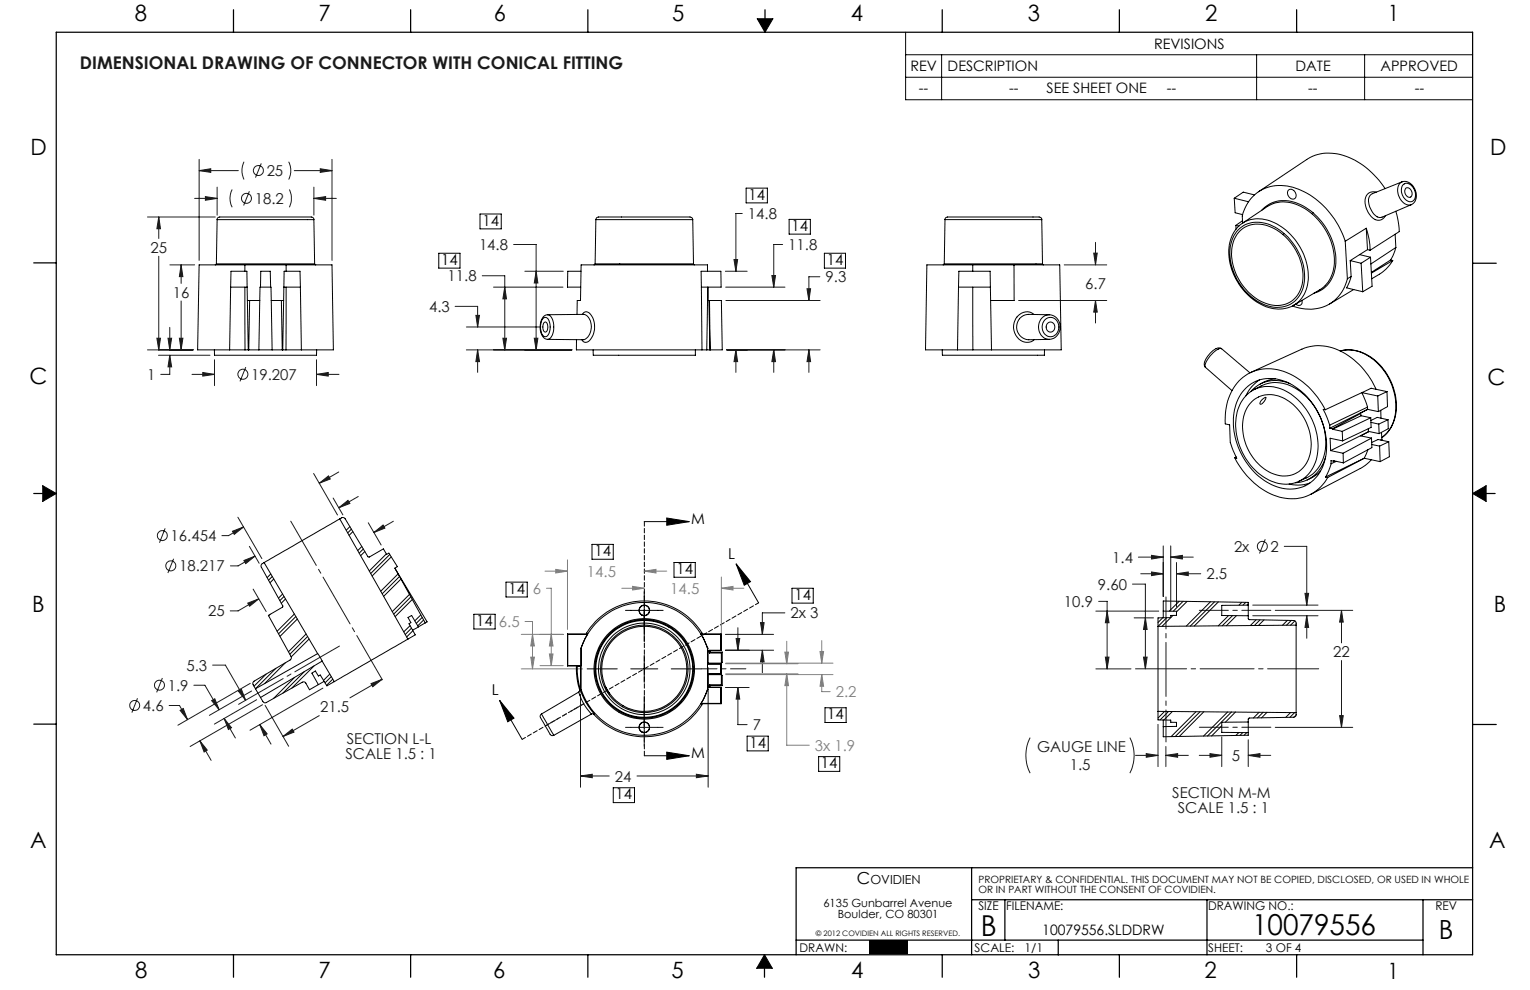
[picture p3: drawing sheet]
<svg xmlns="http://www.w3.org/2000/svg" width="432mm" height="279mm" viewBox="0 0 432 279" stroke-linecap="round" stroke-linejoin="round" font-family="sans-serif">
<g fill="none" stroke="#000" stroke-width=".28">
<path d="M213.7 5.3h4.4l-2.2 3.8zM255.6 9.1v19.1h160M255.6 15.5h160M265.7 15.5v12.7M354.6 15.5v12.7M385.1 15.5v12.7M255.6 21.8h160M210.6 53.1h6v4.2h-6zM123.8 71.5h6v4.2h-6zM135.5 60.4h6v4.2h-6zM222.7 61.9h6v4.2h-6zM232.7 71.5h5.9v4.2h-5.9z"/>
<path d="M12.1 137.1l3.8 2.2-3.8 2.2zM415.6 139.3l3.8-2.2v4.4zM167.1 153.6h6v4.2h-6zM181.8 147.2h12.7M188.2 146.2l6.3 1-6.3 1zM190.2 158.8h6v4.1h-6zM207.8 159.1l4 5-1.8 1.1zM207.8 159.1l6.3 11M133.7 173.4h6v4.1h-6zM142.8 164.3h6v4.2h-6zM176.5 172.3h10.6M181.8 167v14.2"/>
<path d="M223.5 166h6v4.2h-6zM141 197.7l6.4 11M141 197.7l4.1 5-1.8 1zM165.7 188.8h8.5M178 188.8h7.6M181.8 185v7.6M181.8 196.4v8.5M189.4 188.8h8.6M232.8 199.7h6v4.2h-6zM181.8 213.3h12.7M188.2 212.3l6.3 1-6.3 1zM210.9 207.8h5.9v4.1h-5.9z"/>
<path d="M231 213.5h6v4.2h-6zM173.1 222.3h6v4.2h-6zM215.8 269.5l2.1 3.8h-4.3z"/>
</g>
<g fill="none" stroke="#000" stroke-width=".35">
<path d="M15.9 9.1h399.7v260.4h-399.7zM65.9 2.8v6.3M115.9 2.8v6.3M165.9 2.8v6.3M215.9 2.8v6.3M265.9 2.8v6.3M315.9 2.8v6.3M365.9 2.8v6.3M9.5 74.2h6.4M415.6 74.3h6.7M9.5 139.3h6.4M415.6 139.3h6.4"/>
<path d="M9.5 204.4h6.4M415.6 204.5h6.7M274.2 244.9v24.6M274.2 253.9h141.4M283.6 253.9v11.4M340.6 253.9v15.6M401.6 253.9v15.6M415.6 244.9h-190.9v24.6M65.9 269.5v6.3M115.9 269.5v6.3M165.9 269.5v6.3M215.8 269.5v6.3"/>
<path d="M224.7 265.3h176.9M265.9 269.5v6.3M298.7 265.3v4.2M315.9 269.5v6.3M365.9 269.5v6.3"/>
</g>
<path d="M213.7 5.3l2.2 3.8v-3.8zM215.9 5.3v3.8l2.2-3.8zM415.6 139.3h3.8v-2.2zM415.6 139.3l3.8 2.2v-2.2zM215.8 269.4v3.9h2.1zM215.8 269.4l-2.2 3.9h2.2zM12.1 139.3v2.2l3.8-2.2zM12.1 137.1v2.2h3.8z" fill-rule="evenodd" fill="#000"/>
<g fill="none" stroke="#191924" stroke-width=".28">
<path d="M54.9 56h6.4M56.2 48.2l3.3-.6v1zM56.2 45v28.5M56.2 48.2h11.1M58 55.5l3.3 .5-3.3 .5zM61.3 52.8v7.9M65.5 53.5l-.6 2.3 .2 1.7 .4 1M68.9 45.6l-.6 2 .1 1.8 .5 1.3M70.4 54l-1.6 4M73.7 46.1l-1.6 4M81.5 45.6l.6 2-.1 1.8-.5 1.3M81.7 53.5l.5 2v1.4l-.5 1.6"/>
<path d="M83 48.2h10.7M88.6 56l3.3-.5v1zM88.6 52.8v7.9M88.6 56h6.3M90.4 47.6l3.3 .6-3.3 .4zM93.7 45v28.5M41.6 61.2h19.1M44.8 61.2v6.1M44.8 72.3v26.4M44.8 61.2l.5 3.4h-1zM47.9 74.8h7M51.1 74.8l.5 3.3h-1z"/>
<path d="M51.1 74.8v5.2M136.1 77.8h6.4v20.9M145 69h6.3v29.7M148.1 76.6h10.9M151.3 76.6l.5 3.3h-1zM204.7 76.6h6.2M207.2 73.2h1l-.5 3.4zM209.5 60.3h-1.8v16.3M217.8 77.8h1.1l-.5 3.2zM220.9 69h-2.5v12M231.4 78.1h-3.1v6.7M300.4 74.8h11.9"/>
<path d="M308.7 71.4h1l-.5 3.4zM309.2 68.4v6.4M41.6 98.7h12.9M44.3 95.5h1l-.5 3.2zM47.4 95.5h1l-.5 3.2zM47.9 92.4v6.3M50.6 95.5h1l-.5 3.2zM51.1 84.9v13.8M128.4 86.5h6.4v5.8M131.6 98.7h29.8M131.6 92.3h21M134.3 89h1l-.5 3.3z"/>
<path d="M134.8 98.7l.5 3.4h-1zM134.8 98.7v6.4M139.3 81h19.6M141.9 95.5h1l-.4 3.2zM142.5 81l.4 3.3h-1zM150.8 95.5h1l-.5 3.2zM204.8 81h16.7M204.9 84.8h26.6M205.1 98.7h26.4M207.7 98.7l.5 3.4h-1zM207.7 98.7v6.4M218.4 98.7l.5 3.4h-1.1z"/>
<path d="M218.4 98.7v6.4M227.8 81.5h1l-.5 3.3zM228.3 98.7l.5 3.4h-1zM228.3 98.7v6.4M287.5 84.8h24.8M309.2 84.8l.5 3.3h-1zM309.2 84.8v6.4M44.7 100.3h14.6M47.9 100.3l.5 3.2h-1zM47.9 100.3v5.4h-2.5M54.2 105.7h6.3M57.2 105.1l3.3 .6-3.3 .5z"/>
<path d="M60.5 101.5v7.3M69.4 103.6l-1.7 4M89.3 101.5v7.3M89.3 105.7h6.4M89.3 105.7l3.3-.6v1.1zM88.5 133.6l6.7 11.7M90.1 136.4l2.6-2.1 .5 .9zM95.6 133.2l-5.5 3.2M46.6 149.1l-1.6 4.1M49 157.7l-1.6 4M65.6 149.9l3.1-1.2-2.6 2.1zM67.1 146l6.8 11.7"/>
<path d="M68.7 148.7l-4.2 2.5h-1.9M68.8 158.2l3.2-1.2-2.6 2.1zM70.4 154.2l2.7 4.8M72 157l-4.8 2.7h-2.2M94 140.5l2.8 4.8M95.6 143.3l2.6-2.1 .5 .9zM101.1 140.1l-5.5 3.2M103.9 147.5l3.7 6.3M105.5 150.3l2.6-2.1 .5 .8zM111 147.1l-5.5 3.2M321.3 157.2h7M325 156.7l3.3 .5-3.3 .6z"/>
<path d="M328.3 154.1v14.2M330.4 154.1v18.3M330.4 157.2h6.4M330.4 157.2l3.3-.5v1.1zM332 158.8v12.4M357.1 152.2l-1.6 4M362.4 154.2h6.4v16.6M69.9 170.2l3.1-1.2-2.5 2.1zM71.4 166.3l3.7 6.3M73 169l-5.8 3.4h-2.2M204.7 179h13.6M208.2 177.2v6.3"/>
<path d="M214.6 175.7h1.1l-.5 3.3zM221.5 173h-6.3v6M309.3 172.5h17.7M310.1 169.7h2.4v19.1M312.5 172.5l.5 3.3h-1zM319.6 164.8h3.7v24M320.1 174.4h5.4M321.9 161.9h6.4M323.2 174.4l.5 3.3h-1zM325 161.4l3.3 .5-3.3 .6zM332 161.9l3.4-.5v1.1zM332 161.9h6.9"/>
<path d="M353.6 173.8h18.4M353.6 170.8h18.4M359.9 172.3h21.9M368.3 167.5h1l-.5 3.3zM368.8 173.8l.5 3.3h-1zM368.8 173.8v6.3M378.6 172.3l.5 3.3h-1zM378.6 172.3v9.1M38.8 197.1l-1.6 4M45.8 191.3l-1.6 4.1M47.7 199.1h3l2.2 4M54.7 193.4h3.1l4 6.9"/>
<path d="M59.7 197.7l.9-.5 1.2 3.1zM60 187.7h3.6l5.7 9.9M67.2 195l.9-.5 1.2 3.1zM70.6 192.9l-20.4 11.8M71 195l-11.9 6.9M72.4 197.5l-11.9 6.9M74.1 198.9l-20.4 11.8M74.8 199.1l6.7 11.5M91.1 194.2l-20.5 11.9M104.7 192.9l3.1-1.2-2.6 2.1zM107.8 191.7l-9.1 5.3M163.8 195.9v26.3"/>
<path d="M181.8 200v10.6M199.9 188.4v33.8M204.7 183.5h13.6M204.7 194h6.7M207.8 180.2h1l-.6 3.3zM208.2 194l.6 3.3h-1zM208.2 194v10.5h2.7M215.2 183.5v6.4M215.2 183.5l.5 3.3h-1.1zM309.3 188.8h9.9M312 185.5h1l-.5 3.3zM322.7 185.5h1l-.5 3.3z"/>
<path d="M378.6 186.4v18.9M50.8 200.5l.9-.5 1.2 3.1zM56.4 209.1l2.1 2.6-.9 .5zM56.4 209.1l3.2 5.5M63.3 202.8l2 2.6-.8 .5zM63.3 202.8l3.1 5.5M73.3 204.5l2.1 2.6-.9 .5zM73.3 204.5l3.2 5.5M79.9 207.9l2.6-2.1 .5 .8zM90.1 202l-10.2 5.9M163.8 219h8.1M163.8 219l3.3-.5v1z"/>
<path d="M176.5 205.3h10.6M179.8 219h20.1M196.5 218.5l3.3 .5-3.3 .5zM290.7 208.2a11.1 11.1 0 0 0 0 10M318.9 208.2a11.1 11.1 0 0 1 0 10M320.5 213.2h6.3M323.5 212.7l3.3 .5-3.3 .5zM326.8 204.4v12M329 213.2l3.4-.5v1zM329 210.7v5.7M329 213.2h6.4M338.5 213.2h6.3"/>
<path d="M341.5 212.7l3.3 .5-3.3 .5zM344.8 208v8.4M352.3 213.2h6.3M352.3 208.8v7.6M352.3 213.2l3.3-.5v1zM359.9 205.3h21.9M378.1 202h1l-.5 3.3z"/>
<circle cx="69.6" cy="56" r="1.42"/>
<circle cx="72.9" cy="48.1" r="1.41"/>
<circle cx="68.5" cy="105.6" r="1.41"/>
<circle cx="45.8" cy="151.1" r="1.41"/>
<circle cx="48.2" cy="159.7" r="1.41"/>
<circle cx="356.3" cy="154.2" r="1.42"/>
<circle cx="38" cy="199.1" r="1.42"/>
<circle cx="45" cy="193.4" r="1.41"/>
</g>
<g fill="none" stroke="#808080" stroke-width=".28">
<path d="M160.2 158v19.7M147.1 179h11.9M148.2 175.4h2.1v13.4M150.3 179l.5 3.3h-1zM153.8 161.2h6.4M154.2 166h1.4v21.9M155.6 179l.5 3.3h-1.1zM156.8 160.7l3.4 .5-3.4 .5zM175.5 166h6.3M178.5 165.5l3.3 .5-3.3 .5zM181.8 161.2l3.3-.5v1zM181.8 161.2h6.4"/>
<path d="M203.6 166l3.3-.5v1zM203.6 162.8v20.2M203.6 166h6.3M147.1 188.8h17.3M149.8 185.5h1l-.5 3.3zM152.4 187.9h6.6M155 184.6h1.1l-.5 3.3zM204.8 187.3h20.4M204.8 190.2h20.4M204.9 187.1h30.2M204.9 190.4h30.2M221.5 184h1l-.5 3.3z"/>
<path d="M222 190.2l.5 3.3h-1zM222 190.2v20.1h6.4M222 181v6.3M231.4 183.9h1l-.5 3.2zM231.9 190.4l.5 3.3h-1zM231.9 190.4v4.8h2.4M231.9 180.8v6.3"/>
</g>
<path d="M181.9 213.3v-66.1" fill="none" stroke="#000" stroke-width=".28" stroke-dasharray="1.3 .6"/>
<path d="M147.4 208.7l66.7-38.6" fill="none" stroke="#000" stroke-width=".28" stroke-dasharray="1.3 .6" stroke-dashoffset=".2"/>
<path d="M338.5 172.3h20.2M358.7 205.3h-20.2" fill="none" stroke="#191924" stroke-width=".28" stroke-dasharray="15.2 1.3 1.3 1.3" stroke-dashoffset="7"/>
<path d="M107.9 191.9l-25.8-44.8M372.2 188.8h-51.7" fill="none" stroke="#191924" stroke-width=".28" stroke-dasharray="15.2 1.3 1.3 1.3" stroke-dashoffset=".8"/>
<path d="M95.8 182.3l-28.5 16.5" fill="none" stroke="#191924" stroke-width=".28" stroke-dasharray="15.2 1.3 1.3 1.3" stroke-dashoffset=".7"/>
<path d="M198 188.8h12.5M153.9 204.9l10.9-6.3" fill="none" stroke="#191924" stroke-width=".28" stroke-dasharray="15.2 1.3 1.3 1.3" stroke-dashoffset="10.9"/>
<path d="M329.1 168.5v40.9" fill="none" stroke="#191924" stroke-width=".28" stroke-dasharray="15.2 1.3 1.3 1.3" stroke-dashoffset="6.2"/>
<path d="M188.2 212.3l6.3 1-6.3 1zM188.2 146.2l6.3 1-6.3 1zM141 197.7l4.1 5-1.8 1zM207.8 159.1l4 5-1.8 1.1z" fill="#000"/>
<path d="M329 213.2l3.3-.5v1zM323.5 212.7l3.3 .5-3.3 .5z" fill="#191924"/>
<path d="M178.5 165.5l3.3 .5-3.3 .5zM203.6 166l3.3-.5v1zM156.8 160.7l3.4 .5-3.4 .5zM181.8 161.2l3.3-.5v1z" fill="#808080"/>
<path d="M227.8 81.5h1l-.5 3.3zM228.3 98.7l.5 3.4h-1zM218.4 98.7l.5 3.4h-1.1zM217.8 77.8h1.1l-.5 3.2zM207.7 98.7l.5 3.4h-1zM207.2 73.2h1l-.5 3.4zM134.8 98.7l.5 3.4h-1zM134.3 89h1l-.5 3.3zM150.8 95.5h1l-.5 3.2zM151.3 76.6l.5 3.3h-1zM141.9 95.5h1l-.4 3.2zM142.5 81l.4 3.3h-1zM308.7 71.4h1l-.5 3.4zM309.2 84.8l.5 3.3h-1zM58 55.5l3.3 .5-3.3 .5zM88.6 56l3.3-.5v1zM90.4 47.6l3.3 .6-3.3 .4zM56.2 48.2l3.3-.6v1zM57.2 105.1l3.3 .6-3.3 .5zM89.3 105.7l3.3-.6v1.1zM47.4 95.5h1l-.5 3.2zM47.9 100.3l.5 3.2h-1zM50.6 95.5h1l-.5 3.2zM51.1 74.8l.5 3.3h-1zM44.3 95.5h1l-.5 3.2zM44.8 61.2l.5 3.4h-1zM207.8 180.2h1l-.6 3.3zM208.2 194l.6 3.3h-1zM215.2 183.5l.5 3.3h-1.1zM214.6 175.7h1.1l-.5 3.3zM163.8 219l3.3-.5v1zM196.5 218.5l3.3 .5-3.3 .5zM378.1 202h1l-.5 3.3zM378.6 172.3l.5 3.3h-1zM352.3 213.2l3.3-.5v1zM341.5 212.7l3.3 .5-3.3 .5zM368.8 173.8l.5 3.3h-1zM368.3 167.5h1l-.5 3.3zM322.7 185.5h1l-.5 3.3zM323.2 174.4l.5 3.3h-1zM325 156.7l3.3 .5-3.3 .6zM330.4 157.2l3.3-.5v1.1zM325 161.4l3.3 .5-3.3 .6zM332 161.9l3.4-.5v1.1zM312 185.5h1l-.5 3.3zM312.5 172.5l.5 3.3h-1zM73.3 204.5l2.1 2.6-.9 .5zM67.2 195l.9-.5 1.2 3.1zM50.8 200.5l.9-.5 1.2 3.1zM56.4 209.1l2.1 2.6-.9 .5zM59.7 197.7l.9-.5 1.2 3.1zM63.3 202.8l2 2.6-.8 .5zM104.7 192.9l3.1-1.2-2.6 2.1zM79.9 207.9l2.6-2.1 .5 .8zM90.1 136.4l2.6-2.1 .5 .9zM65.6 149.9l3.1-1.2-2.6 2.1zM68.8 158.2l3.2-1.2-2.6 2.1zM95.6 143.3l2.6-2.1 .5 .9zM69.9 170.2l3.1-1.2-2.5 2.1zM105.5 150.3l2.6-2.1 .5 .8z" fill="#191924"/>
<path d="M150.3 179l.5 3.3h-1zM149.8 185.5h1l-.5 3.3zM155.6 179l.5 3.3h-1.1zM155 184.6h1.1l-.5 3.3zM231.4 183.9h1l-.5 3.2zM231.9 190.4l.5 3.3h-1zM221.5 184h1l-.5 3.3zM222 190.2l.5 3.3h-1z" fill="#808080"/>
<g fill="none" stroke="#000" stroke-width=".28">
<path d="M348.3 56l4.1 .9M348.3 56l.3 4 2.1 .6M354 55l-3.1-.8-2.6 1.8M356.1 59.3a8.9 8.9 0 0 1 11.1-1.5 18 18 0 0 1 9.6 17.9 8.4 8.4 0 0 1-5.9 7M363.6 53.7a1.5 1.5 0 0 1 1.9 .5 1.5 1.5 0 0 1-.2 1.9 1.63 1.63 0 0 1-1.6-.7 1.63 1.63 0 0 1-.1-1.7zM388.4 54.2a2.52 2.52 0 0 0-2.6 .7 2.52 2.52 0 0 0-.5 2.6 5.4 5.4 0 0 0 3.5 4.7 2.25 2.25 0 0 0 2.2-1.3M390.9 53.2a20.8 20.8 0 0 0-15.1-9.9 10.9 10.9 0 0 0-7 1.7l-13.6 9.1M393.9 59.6l.7 2.9 .3 2.9-8.2 5.2M395.7 51.3a3.5 3.5 0 0 1 4 3.8 2.6 2.6 0 0 1-1.4 2.7M395.7 51.3a3.4 3.4 0 0 0-.4 5.1 2.71 2.71 0 0 0 3 1.4M395.7 51.3l-8.4 3.3a2.44 2.44 0 0 0-.9 3.3 4.1 4.1 0 0 0 3.2 3.5l8.7-3.6M396.1 52.1a2.04 2.04 0 0 1 3 1.2 2.37 2.37 0 0 1-.9 3.6 3.2 3.2 0 0 1-2.1-4.8z"/>
<path d="M396.8 53.1a1.48 1.48 0 0 1 1.6 .8 1.48 1.48 0 0 1-.4 1.8 1.58 1.58 0 0 1-1.4-1 1.58 1.58 0 0 1 .2-1.6zM61.1 74.5l-.4 .3M61.1 74.5h27.7M61.3 62a1.25 1.25 0 0 1 1.7-.8h20.8a11.9 11.9 0 0 1 4.6 .3l.2 .5M61.3 62h27.3M61.3 62l-.2 12.5M69.1 74.8h-12.9l-.4 23.9h9M69.1 74.8h11.7M69.1 74.8v1.8M80.8 74.8h12.9l.4 23.9h-9M80.8 74.8v1.8M88.6 62l.2 12.5"/>
<path d="M88.8 74.5l.3 .3M164 76.6h-3.8v4.4h3.7M168 74.5l-.4 .3M168 74.5h27.7M168.2 62a1.3 1.3 0 0 1 1.7-.8h20.9a10.7 10.7 0 0 1 4.5 .3l.2 .5M168.2 62h27.3M168.2 62l-.2 12.5M195.5 62l.2 12.5M195.7 74.5l.3 .3M197.9 76.6h5.5l.1 4.4h-5.6zM199.7 76.6v-1.8h-35.7l-.2 10h-.9l-.1 3.9M266.5 74.5l-.3 .3"/>
<path d="M266.5 74.5h27.7M266.7 62a1.33 1.33 0 0 1 1.8-.8h21a10.3 10.3 0 0 1 4.3 .3l.2 .5M266.7 62h27.3M266.7 62l-.2 12.5M274.5 74.8h-12.9l-.4 23.9h9M274.5 74.8v1.8M274.5 74.8h11.7M286.2 74.8v10h-6.6M286.2 74.8h12.9l.4 23.9h-19.7M294 62l.2 12.5M294.2 74.5l.3 .3M348.8 63.6l.8 .2"/>
<path d="M348.8 63.6v1.1M349.4 64.9a8.6 8.6 0 0 1 11-.4 15.9 15.9 0 0 1 7.3 17 7.7 7.7 0 0 1-11.2 4.4 16.1 16.1 0 0 1-9.2-16.9l1-2.5zM350 65.1a8 8 0 0 1 9.6-.6 15.6 15.6 0 0 1 7.9 15.7 7.4 7.4 0 0 1-10.8 5.2 15.4 15.4 0 0 1-8.8-16.4l.6-1.9zM350.7 63a10.6 10.6 0 0 0-3.4 12.1 16.6 16.6 0 0 0 12.1 12 8.7 8.7 0 0 0 5.8-1M350.7 63l7-4.7a9.6 9.6 0 0 1 10.6 .6 17.4 17.4 0 0 1 7.9 17.7 8.3 8.3 0 0 1-3.7 5.1l-7.3 4.4M350.7 63a9.8 9.8 0 0 1 11 1.1 16.8 16.8 0 0 1 7.1 17 8.1 8.1 0 0 1-3.6 5M350.7 62.3l-1.9 1.3M350.7 63a8.7 8.7 0 0 1 1.9-6.3 11.3 11.3 0 0 1 13.9-3.3 23.6 23.6 0 0 1 13.2 14.7M379.7 68.1l.6 10.6M380.3 78.7a10.9 10.9 0 0 1-14.3 8l-1.2-.3M381.1 73.6l.2 4.4M381.1 73.6l3 .7"/>
<path d="M381.3 78l-1.3 3.2 4.6 1.1M381.3 78l-1 .7M383.7 71.9l-2.6 1.7M383.7 71.9l3.1 .7M384.1 74.3l.5 8M385.6 64.4a19.6 19.6 0 0 1 1.1 6.2M385.6 64.4l-5.9 3.7M385.6 64.4l.3 6M385.9 70.4l-2.2 1.5M385.9 70.4l.8 .2M386.8 72.6l.4 8.2-2.6 1.5M386.8 72.6l-2.7 1.7"/>
<path d="M392.5 73.4l-5.5 3.5M392.5 73.4l.6 .1M393.1 73.5a11.1 11.1 0 0 1-3.8 3.9l-2.2 1.3M393.1 73.5l-6.1 3.6M393.7 66.1l.2 3.7M393.9 69.8l-7 4.7M393.9 69.8l-1.4 3.6M60.5 98.7v1.6h28.8l.1-1.6M64.8 98.7h4.3M65.1 81l.1-4.4h4.5v4.4M65.1 81h4.6M65.1 81l-.3 17.7"/>
<path d="M69.1 81v17.7M69.1 98.7h1M69.7 81l.4 17.7M69.8 84.8h.6M70.1 98.7h.1M70.2 98.7h9.5M70.4 84.8h2.9M70.4 84.8l-.2 13.9M73.3 84.8l.1-3.8h3.1l.3 17.7M73.3 84.8l-.2 13.9M73.5 81l.1-4.4h2.7l.1 4.4M76.6 84.8h2.8"/>
<path d="M79.4 84.8h.6M79.4 84.8l.3 13.9M79.7 98.7h.1M79.8 98.7h.9M80.1 81h4.7M80.7 98.7h4.4M80.8 81l-.1 17.7M84.8 81l-.1-4.4h-4.5l-.4 22.1M84.8 81l.3 17.7M153.2 90a.98 .98 0 0 1 1-.4 .98 .98 0 0 1 .7 .9 3.8 3.8 0 0 1-.8 4.5 1.73 1.73 0 0 1-1.5-1.9l-.1-.4a4.5 4.5 0 0 1 .7-2.7zM153.5 91.1a.63 .63 0 0 1 .8-.1 .63 .63 0 0 1 .3 .8 1.43 1.43 0 0 1-.8 1.9 2.11 2.11 0 0 1-.3-2.6zM154.6 88.8a2.91 2.91 0 0 0-2.2 3.4 3 3 0 0 0 2.2 3.6"/>
<path d="M154.6 88.8l10.1-.1a3.9 3.9 0 0 1 1.7 5.6l-.5 .8-1 .8-10.3-.1M154.6 88.8a2.79 2.79 0 0 1 1.7 3.1 3.7 3.7 0 0 1-1.6 3.9h-.1M162.7 95.9v2.8h35.4M164.4 88.7a1.38 1.38 0 0 1 1.4-.7 1.38 1.38 0 0 1 1.1 1.1 5.7 5.7 0 0 1-1 7.3 1.18 1.18 0 0 1-1.7-.5M167.4 98.7v1.6h28.8v-1.6M197.9 81l.2 17.7M198.1 98.7h1.4M200.1 84.8h-.3v-3.8l-.3 17.7M200.1 84.8h.1M200.1 84.8l.3 13.9M200.2 84.8l.2 13.9M200.2 84.8h3.4l.2 13.9h-4.3"/>
<path d="M200.4 98.7h.1M265.9 98.7l.1 1.6h28.7l.1-1.6M270.2 98.7h4.4M270.5 81l.1-4.4h8.8l.1 4.4M270.5 81h9M270.5 81l-.3 17.7M274.5 81l.1 17.7M274.6 98.7h5.2M279.5 81l.3 17.7M291.8 88.8a3.7 3.7 0 0 0-5.7 3 3.9 3.9 0 0 0 5.4 4.4l.4-.4M294.9 90.2a2.43 2.43 0 0 1 3.1-.1 2.43 2.43 0 0 1 .7 3 2.34 2.34 0 0 1-2.7 1.9 2.34 2.34 0 0 1-1.9-2.7l.2-1.1zM295.6 91.3a1.36 1.36 0 0 1 2.1 .5 1.36 1.36 0 0 1-1 1.9 1.42 1.42 0 0 1-1.4-.8 1.42 1.42 0 0 1 .3-1.6z"/>
<path d="M296.2 88.8a3.5 3.5 0 0 1 3 3.5 3.5 3.5 0 0 1-3 3.5M296.2 88.8a3.5 3.5 0 0 0-3.1 3.5 3.5 3.5 0 0 0 3.1 3.5M296.2 88.8l-5.9-.1a3.6 3.6 0 0 0-3.4 3.6 3.6 3.6 0 0 0 3.4 3.6l5.9-.1M344.8 98.4a2.05 2.05 0 0 0-2.6 .7l-1.6 1.7a2.29 2.29 0 0 0-.4 2.9M344.8 98.4a3.6 3.6 0 0 0-3.1 1.8l-1 1.4a2.15 2.15 0 0 0-.5 2.1M344.8 98.4l8 6.8M365.2 86.1h.1M367.5 84.8a1.03 1.03 0 0 1-.4 1.3 1.03 1.03 0 0 1-1.4-.3M378.2 99.1a11.9 11.9 0 0 1 12.3 5.1 15.4 15.4 0 0 1 2 16.6l-1.2 1.5-1.3 1.2a11.6 11.6 0 0 0 3.6-12.1 15.9 15.9 0 0 0-11.4-12.5l-2-.2zM382.1 81.7l-6.9 4.1M340.2 103.7l7.5 6.5M351.6 109.6a10.8 10.8 0 0 1 13.9-.5 20.1 20.1 0 0 1 8.3 21.3 10.2 10.2 0 0 1-15 6.4 19.9 19.9 0 0 1-10-22.7l1.4-2.8z"/>
<path d="M351.9 111.4a9.9 9.9 0 0 1 13.1 .3 17.3 17.3 0 0 1 5.9 19.5 9 9 0 0 1-13.5 3.9 17.5 17.5 0 0 1-7.8-20.2l1-1.9zM353.1 105.1l14.3-6.6a13.7 13.7 0 0 1 14.1 2.5 23.5 23.5 0 0 1 6.9 8.9M353.2 113.5a8 8 0 0 1 10.7-.2 14.4 14.4 0 0 1 5.1 16.9 7.5 7.5 0 0 1-10.9 3 14.4 14.4 0 0 1-6.4-17.7zM353.8 110l2.2-1.1a10.8 10.8 0 0 1 12.1 2.5 17.4 17.4 0 0 1 5.2 18.4 9.2 9.2 0 0 1-4.7 5.1l-2.1 1M355.5 107.2a10.2 10.2 0 0 0-3.8 4.5M356 113l1.2-.9a2.13 2.13 0 0 1-1.6 2v-.4zM359.9 106.9l-2.4 .6-1.8 .9M364 108.3a9.4 9.4 0 0 0-11 2.2M374 115.6a20.2 20.2 0 0 0-15-11.5 11.9 11.9 0 0 0-12.7 10l-.5 2.7v2.8l1.2 .3 .2 4.9 1.8 4.5-.5-.1M374 115.6l-.5-.1 1.8 4.5M375.3 120v.9M384 116.7l.1 .6"/>
<path d="M384 116.7l-8 4.3M384.1 117.3l-8 3.8M384.1 117.3l2.8 .6M384.4 110.8l1.5 4.1M384.4 110.8l-10.4 4.8M384.4 110.8l4.4 1M385.9 114.9l-10.6 5.1M385.9 114.9l.1 .6M386 115.5l-2.2 1.2h.2M386 115.5l-10.7 5.4M386 115.5l3 .7M386.9 117.9l-8.1 3.8"/>
<path d="M386.9 117.9l.1 2.7-8.1 3.8M386.9 119.2l2.2 .5M388.8 111.8l.2 4.4M389.1 119.7l.1 2.7M389.7 115.8v2.2M391.4 110.5l-4.4-.9-2.6 1.2M391.4 110.5l-2.6 1.3M391.4 110.5l.2 4.3-2.6 1.4M391.7 118.5l-3-.7-1.8 .9M391.7 118.5l-2.6 1.2M391.7 118.5l.1 2.5-2.6 1.4M348.5 129.2a20.5 20.5 0 0 0 14.2 11.4 11.4 11.4 0 0 0 12-5.8"/>
<path d="M348.9 129l-.4 .2M369.7 136.3a10 10 0 0 1-5.9 .3M372.7 133l-1.8 1.4-2 1.1M374.1 128.9a9.3 9.3 0 0 1-8.5 7.3M374.1 134.6l.6 .2M375.3 120.9l.7 .1M375.5 127.2l3.6 .7M375.7 130.9l-1.6 3.7M376 121l.1 .1M376.1 121.1l2.7 .6M376.4 130.2l2.7 .4M376.4 130.2l-.8-.2 .1 .9"/>
<path d="M376.6 130.1l-.2 .1M377.1 130.2l-1.4 .7M378.8 121.7l.1 2.7M378.9 124.4l-3.5-.7 .1 3.5M379.1 127.9v2.7M385 129.3l-10.3 5.5M385 129.3l-10.9 5.3M385 129.3l4.5 1M386 126.9l-1 2.4M386.2 121v.7M386.2 121.7v.1M386.2 121.7l3 .7"/>
<path d="M386.2 121.8l-2.2 1.2 3.1 .6M386.2 121.8l-10.7 5.4M387 129.8l-1.7 1.6-1.3 .8-14.1 7.3M387.1 123.6l.1 2.7-8.1 4.3M387.1 123.6l-8 4.3M387.1 125.4l2.3 .5M389.4 125.9l.1 4.4M389.9 122l.1 2M390 124l-.3 .2M390 124l-.1 .2M391.9 124.7l-3-.7-1.8 .9M391.9 124.7l-2.5 1.2"/>
<path d="M391.9 124.7l.2 4.2-2.6 1.4M74.5 158.8l-.5 .3a.76 .76 0 0 0-.2 1l6 10.9-.1 .4-4 2.3 6.5 12-.3 .6-10.2 5.9a.75 .75 0 0 0-.3 1.1l.7 1.1M74.5 158.8l15.1 25.7M95.9 146.4l.8-.3 .6 .2 6.6 10.9h.3l4-2.3 .9 1.6 .6-.4 2.4 3.8-.7 .4 8.6 15.5M95.9 146.4l-21.4 12.4M95.9 146.4l19.2 34M98.7 148.6l-1 1M99.2 149.3l-1.1 1.1M99.6 150l-1.1 1.1M102.1 154.2l-1.1 1.2M102.5 154.9l-1.1 1.2M103 155.6l-1.2 1.2"/>
<path d="M109 156.3l-4.8 4.8M110 156.5l-5.4 5.4M110.4 157.2l-5.4 5.4M76.3 173.4l-.5 .4M76.4 162l-1 1M76.8 162.7l-1 1.1M77.3 163.4l-1.1 1.1M79.8 167.6l-1.2 1.2M80.2 168.3l-1.2 1.2M80.6 169.1l-1.2 1.2M83.1 173.3l-4.9 4.8M83.5 174l-4.9 4.9"/>
<path d="M83.9 174.7l-4.9 4.9M86.4 178.9l-5 5M86.8 179.6l-5 5M111.5 160.5l9 15-.5 .3M112.4 162l-4.9 4.9M112.7 162.7l-4.8 4.9M113.2 163.4l-4.9 4.9M115.6 167.7l-4.9 4.9M115.7 176.6l-1.8 1.7M116 168.4l-4.9 4.9M116.1 177.3l-1.7 1.8M116.3 169.2l-4.8 4.8"/>
<path d="M116.5 178l-1.7 1.8M118.1 176.9l-1.6 1M118.1 176.9l-1.9-3.2-1.1 .6 .9 1.4-.6 .3 1.8 3.2-2.1 1.2M118.8 173.5l-1.7 1.7M119.2 174.2l-1.7 1.7M119.6 175l-1.7 1.6M120 175.8l-1.9 1.1M160.2 178.9h5.5M160.2 178.9v.1M160.2 178.9v9M160.2 179h5.6M160.2 179v8.9"/>
<path d="M165.7 178.9l-.1-.2a19.2 19.2 0 0 1 32.5 0l-.2 .2M165.7 178.9l.1 .1M165.8 179l-1.8 4M197.9 179l.8 1.4 1 2.6M197.9 179h5.5M197.9 178.9v.1M197.9 178.9h5.6M203.4 179v4.5M203.5 178.9l-.1 .1M203.5 178.9v4.7M326.8 176.8v24M328.2 174.3l-1.4 1.4"/>
<path d="M328.3 172.5v1.8M328.3 172.5h3.7v1.2h-1.6v.6l-3.6 .1v2.4M329.3 174.3l-2.4 2.5M331 173.7l-3 3M332.8 169.7l-2.8 2.8M333.9 169.7l-2.8 2.8M335 169.7l-3 3M341.6 169.8l-6.8 6.9M342.8 169.9l-6.9 6.8M343.9 169.9l-6.9 6.8M346.7 173.7l-2.9 2.9M347.8 173.7l-2.9 2.9"/>
<path d="M349 173.7l-2.9 2.9M350.4 170l-.7 .8M351.6 170l-.8 .8M352.3 170.4l-.4 .4M352.3 173.8v.8l.2 .3 12.6 .2a.73 .73 0 0 1 .7 .8v.5M352.3 170.8v3M352.3 170.8l-7.5 .1v2.8l7.5 .1M352.3 170.8v-.8l-24-.4v2.9M354.5 174.9l-1.6 1.6M355.6 174.9l-1.6 1.6M356.7 174.9l-1.6 1.6M363.3 175.1l-1.3 1.4"/>
<path d="M364.5 175.1l-1.4 1.4M365.4 175.2l-1.2 1.3M365.8 176.4v24.7M365.8 176.4l-39 .4M72.1 194.4l1.4 2.4M75.1 190.3l-3.4 3.4M77.9 188.6l-5.8 5.8M80.6 187l-5.9 6M83.1 191.2l-5.9 5.9M85.9 189.5l-6.1 6.2M87.2 180.3l-5 5.1M88.6 188l-6.2 6.2"/>
<path d="M89.6 184.5l1.3 2.1M89.6 184.5l-17.5 9.9M89.9 193.2l-2.6 1.5-1-1.9a.73 .73 0 0 0-1-.3l-10.1 5.8a.71 .71 0 0 1-1-.3l-.7-1.2M90.9 186.6l3.4 5.8M90.9 186.6l-17.4 10.2M91.5 192.3l-1.6 .9M93.1 190.3l-1.8 1.7M93.5 191l-1.8 1.7M93.9 191.7l-1.8 1.7M94.3 192.4l-2 1.2-1.9-3.1-.5 .3-.9-1.4-1 .6 1.9 3.2M115.1 180.4l-20.8 12M160.2 187.9h3.7"/>
<path d="M160.2 187.9h3.8l-.2 .1M160.2 187.9h.1M162.9 188a19.8 19.8 0 0 0 .9 6.6M162.9 188l-.2 .2 .1 3.1 .9 3.5M162.9 188h.9M163.3 195.3a16.6 16.6 0 0 0 3.6 6.2M163.3 195.3l-10.5 6.2M163.7 194.6l-.1 .4-.3 .3M163.7 194.6v-.1a22.2 22.2 0 0 0 4.1 7.2l-.1-.1M163.7 194.6h.1M163.8 188v6.6M164 183h.1"/>
<path d="M164 183v11.6M164 183a18.8 18.8 0 0 1 17.8-13 18.8 18.8 0 0 1 17.9 13M164 194.6a18.8 18.8 0 0 0 17.8 12.9 18.8 18.8 0 0 0 17.9-12.9M164 194.6h-.2M170.8 193.7l1.2 2.1zM197.9 198.5v.1M197.9 198.5h5.5M197.9 198.6l.2 .3a19.2 19.2 0 0 1-30.6 2.6M197.9 198.6h5.6M199.7 183h.1M199.7 194.6h.1M199.7 194.6l-1 2.5-.8 1.4"/>
<path d="M199.7 183v11.6M199.8 183.6v.1M199.8 190.2v.2M199.8 187.3l-.1 .1h3.7M199.8 194h3.6M199.8 183.6h3.7M199.8 187.3h3.7M199.8 190.2h3.7M199.8 194h3.7M199.8 183.7v3.4M199.8 190.4v3.5M199.8 187.1v.2"/>
<path d="M199.8 193.9v.1M199.8 183.7h.3M199.8 187.1h3.8M199.8 193.9h.3M199.8 190.4h3.8M200.1 183.7l.1 .6M200.1 183.7l.3 .3M200.2 193.3l-.1 .6M200.2 184.3h3.4M200.2 193.3h3.4M200.2 193.3l.2 .2M200.4 193.5l-.3 .4"/>
<path d="M200.4 184l-.2 .3M200.4 184h3.4M200.4 193.5h3.4M203.4 183.5l-3.6 .1M203.4 190.1l-3.6 .1M203.4 187.4v2.7M203.4 194v4.5M203.4 183.5l.1 .1M203.4 190.1l.1 .1M203.4 198.5l.1 .1M203.5 187.3v2.9M203.5 194v4.6"/>
<path d="M203.5 187.3l-.1 .1M203.5 194h-.1M203.6 190.4l.2 .2v2.9M203.6 184.3v2.8M203.6 190.4v2.9M203.6 193.3l.2 .2M203.8 184l-.2 .3M203.8 184v2.9l-.2 .2M152.8 201.5a1.19 1.19 0 0 0 .2 1.8l2.3 4a.75 .75 0 0 0 1 .2M152.8 201.5l3.5 6M166.9 201.5l.8 .1M166.9 201.5l-10.6 6"/>
<path d="M167.7 201.6h.1M326.8 200.8v2.4h3.6v.6l1.6 .1v1.1l-3.7 .1M326.8 200.8l39 .3M328.3 203.2v1.9M328.3 205.1v2.8l24-.4v-.7M328.6 200.8l-1.8 1.8M329.8 200.8l-2.4 2.4M330.9 200.8l-2.4 2.4M337.5 200.9l-7 7M338.7 200.9l-7.1 7M339.8 200.9l-7 7M344.8 204.8l-2.9 2.9"/>
<path d="M346.5 200.9l-6.8 6.8M347.6 200.9l-6.8 6.8M348.7 200.9l-2.9 2.9M349.6 206.7l-.8 .9M350.7 206.8l-.8 .8M351.9 206.8l-.8 .7M352.3 203.8v3M352.3 203.8h-7.5v2.9l7.5 .1M355.4 201l-1.7 1.6M356.5 201l-1.6 1.6M357.6 201l-1.6 1.6M364.2 201.1l-1.3 1.4"/>
<path d="M365.4 201.1l-1.4 1.4M365.8 201.1v.6a.73 .73 0 0 1-.7 .7l-12.5 .2-.3 .4v.8M365.8 201.8l-.6 .6"/>
<circle cx="181.8" cy="172.3" r="1.51"/>
<circle cx="181.8" cy="172.3" r="1.43"/>
<circle cx="181.8" cy="188.8" r="13.7"/>
<circle cx="181.8" cy="188.8" r="12.9"/>
<circle cx="181.8" cy="188.8" r="13.9"/>
<circle cx="181.8" cy="188.8" r="14.2"/>
<circle cx="181.8" cy="188.8" r="12"/>
<circle cx="181.8" cy="188.8" r="12.3"/>
<circle cx="181.8" cy="205.3" r="1.44"/>
<circle cx="181.8" cy="205.3" r="1.5"/>
</g>
<path d="M245.2 265.4h10.9v3.9h-10.9z" fill="#000"/>
<g font-size="8.1">
<text x="353.3" y="263.9">10079556</text>
<text x="276.8" y="264.1">B</text>
</g>
<text font-size="7.5" x="406.1" y="265">B</text>
<g font-size="6.3">
<text x="38" y="6">8</text>
<text x="139.4" y="5.8">6</text>
<text x="189.7" y="5.8">5</text>
<text x="240.1" y="5.9">4</text>
<text x="340.1" y="5.9">2</text>
<text x="89.9" y="6.1">7</text>
<text x="290.1" y="6">3</text>
<text x="391.7" y="6">1</text>
<text x="8.6" y="43.8">D</text>
<text x="420.6" y="43.6">D</text>
<text x="8.3" y="108.5">C</text>
<text x="419.8" y="108.6">C</text>
<text x="9.1" y="172.8">B</text>
<text x="421.6" y="172.8">B</text>
<text x="8.5" y="239.4">A</text>
<text x="420.3" y="239.3">A</text>
<text x="38.1" y="276">8</text>
<text x="89.9" y="276">7</text>
<text x="139.2" y="276">6</text>
<text x="189.5" y="276.1">5</text>
<text x="240.2" y="276">4</text>
<text x="290.2" y="276.1">3</text>
<text x="339.9" y="276.1">2</text>
<text x="391.6" y="276.3">1</text>
</g>
<text font-size="4.9" fill="#191924" x="22.5" y="19.4">DIMENSIONAL DRAWING OF CONNECTOR WITH CONICAL FITTING</text>
<text font-size="4.7" x="241.8" y="249.6">C</text>
<g font-size="4.2" fill="#191924">
<text x="75.3" y="49.7">25</text>
<text x="71.9" y="57.6">18.2</text>
<text x="211.1" y="61.8">14.8</text>
<text x="42.5" y="71.4">25</text>
<text x="135.2" y="70.6">14.8</text>
<text x="222.5" y="70.6">11.8</text>
<text x="126.3" y="79.4">11.8</text>
<text x="233" y="79.7">9.3</text>
<text x="306.3" y="81.6">6.7</text>
<text x="48.8" y="84">16</text>
<text x="121.1" y="88">4.3</text>
<text x="41.5" y="107.2">1</text>
<text x="70.9" y="107.2">19.207</text>
<text x="48.2" y="152.7">16.454</text>
<text x="348.3" y="155.7">2x</text>
<text x="358.6" y="155.8">2</text>
<text x="50.5" y="161.3">18.217</text>
<text x="313.9" y="158.8">1.4</text>
<text x="309.9" y="166.4">9.60</text>
<text x="340.5" y="163.5">2.5</text>
<text x="58.8" y="174">25</text>
<text x="300.3" y="171.3">10.9</text>
<text x="223.1" y="174.5">2x 3</text>
<text x="376.3" y="185.5">22</text>
<text x="52.6" y="189.3">5.3</text>
<text x="47.3" y="195">1.9</text>
<text x="40.4" y="200.7">4.6</text>
<text x="90.3" y="201">21.5</text>
<text x="212.5" y="206.1">7</text>
<text x="97.5" y="214.2">SCALE 1.5 : 1</text>
<text x="97.9" y="210">SECTION L-L</text>
<text x="292.7" y="212.3">GAUGE LINE</text>
<text x="347.7" y="214.8">5</text>
<text x="173.6" y="220.6">24</text>
<text x="301.9" y="217.3">1.5</text>
<text x="330.9" y="225.1">SECTION M-M</text>
<text x="332.4" y="229.3">SCALE 1.5 : 1</text>
</g>
<g font-size="4.2">
<text x="211.2" y="56.3">14</text>
<text x="136.1" y="63.6">14</text>
<text x="223.4" y="65.1">14</text>
<text x="124.5" y="74.7">14</text>
<text x="233.3" y="74.7">14</text>
<text x="195.1" y="147.9">M</text>
<text x="167.7" y="156.9">14</text>
<text x="190.9" y="162">14</text>
<text x="205.5" y="157.7">L</text>
<text x="143.5" y="167.5">14</text>
<text x="224.2" y="169.3">14</text>
<text x="134.4" y="176.6">14</text>
<text x="138.8" y="196.2">L</text>
<text x="233.5" y="203">14</text>
<text x="195.1" y="214">M</text>
<text x="211.5" y="211">14</text>
<text x="231.7" y="216.8">14</text>
<text x="173.7" y="225.6">14</text>
</g>
<g font-size="4.2" fill="#808080">
<text x="150.3" y="167.6">6</text>
<text x="165.7" y="162.8">14.5</text>
<text x="189.2" y="167.6">14.5</text>
<text x="140.8" y="177">6.5</text>
<text x="235.9" y="196.8">2.2</text>
<text x="230" y="211.9">3x 1.9</text>
</g>
<g font-size="4.1">
<text x="325.7" y="13.9">REVISIONS</text>
<text x="256.9" y="20.1">REV</text>
<text x="267.4" y="20.1">DESCRIPTION</text>
<text x="365.6" y="20.1">DATE</text>
<text x="389.6" y="20.1">APPROVED</text>
<text x="259.3" y="26.2">--</text>
<text x="284.8" y="26.2">--</text>
<text x="295.4" y="26.2">SEE SHEET ONE</text>
<text x="329.3" y="26.2">--</text>
<text x="369.2" y="26.2">--</text>
<text x="399.3" y="26.1">--</text>
<text x="294.2" y="263.8">10079556.SLDDRW</text>
</g>
<text font-size="3.5" x="245.6" y="249.6">OVIDIEN</text>
<g font-size="3.4">
<text x="276.1" y="256.9">SIZE</text>
<text x="284" y="256.9">FILENAME:</text>
<text x="341" y="256.9">DRAWING NO.:</text>
<text x="405.1" y="256.9">REV</text>
<text x="225.7" y="268.6">DRAWN:</text>
<text x="275.1" y="268.7">SCALE:</text>
<text x="289.1" y="268.7">1/1</text>
<text x="341" y="268.6">SHEET:</text>
<text x="357.3" y="268.6">3 OF 4</text>
</g>
<g font-size="3.2">
<text x="232.4" y="255.9">6135 Gunbarrel Avenue</text>
<text x="236.5" y="259">Boulder, CO 80301</text>
</g>
<g font-size="2.8">
<text x="276.1" y="249.1">PROPRIETARY &amp; CONFIDENTIAL. THIS DOCUMENT MAY NOT BE COPIED, DISCLOSED, OR USED IN WHOLE</text>
<text x="276.1" y="251.9">OR IN PART WITHOUT THE CONSENT OF COVIDIEN.</text>
</g>
<text font-size="2.1" x="230.3" y="264.2">© 2012 COVIDIEN ALL RIGHTS RESERVED.</text>
</svg>
